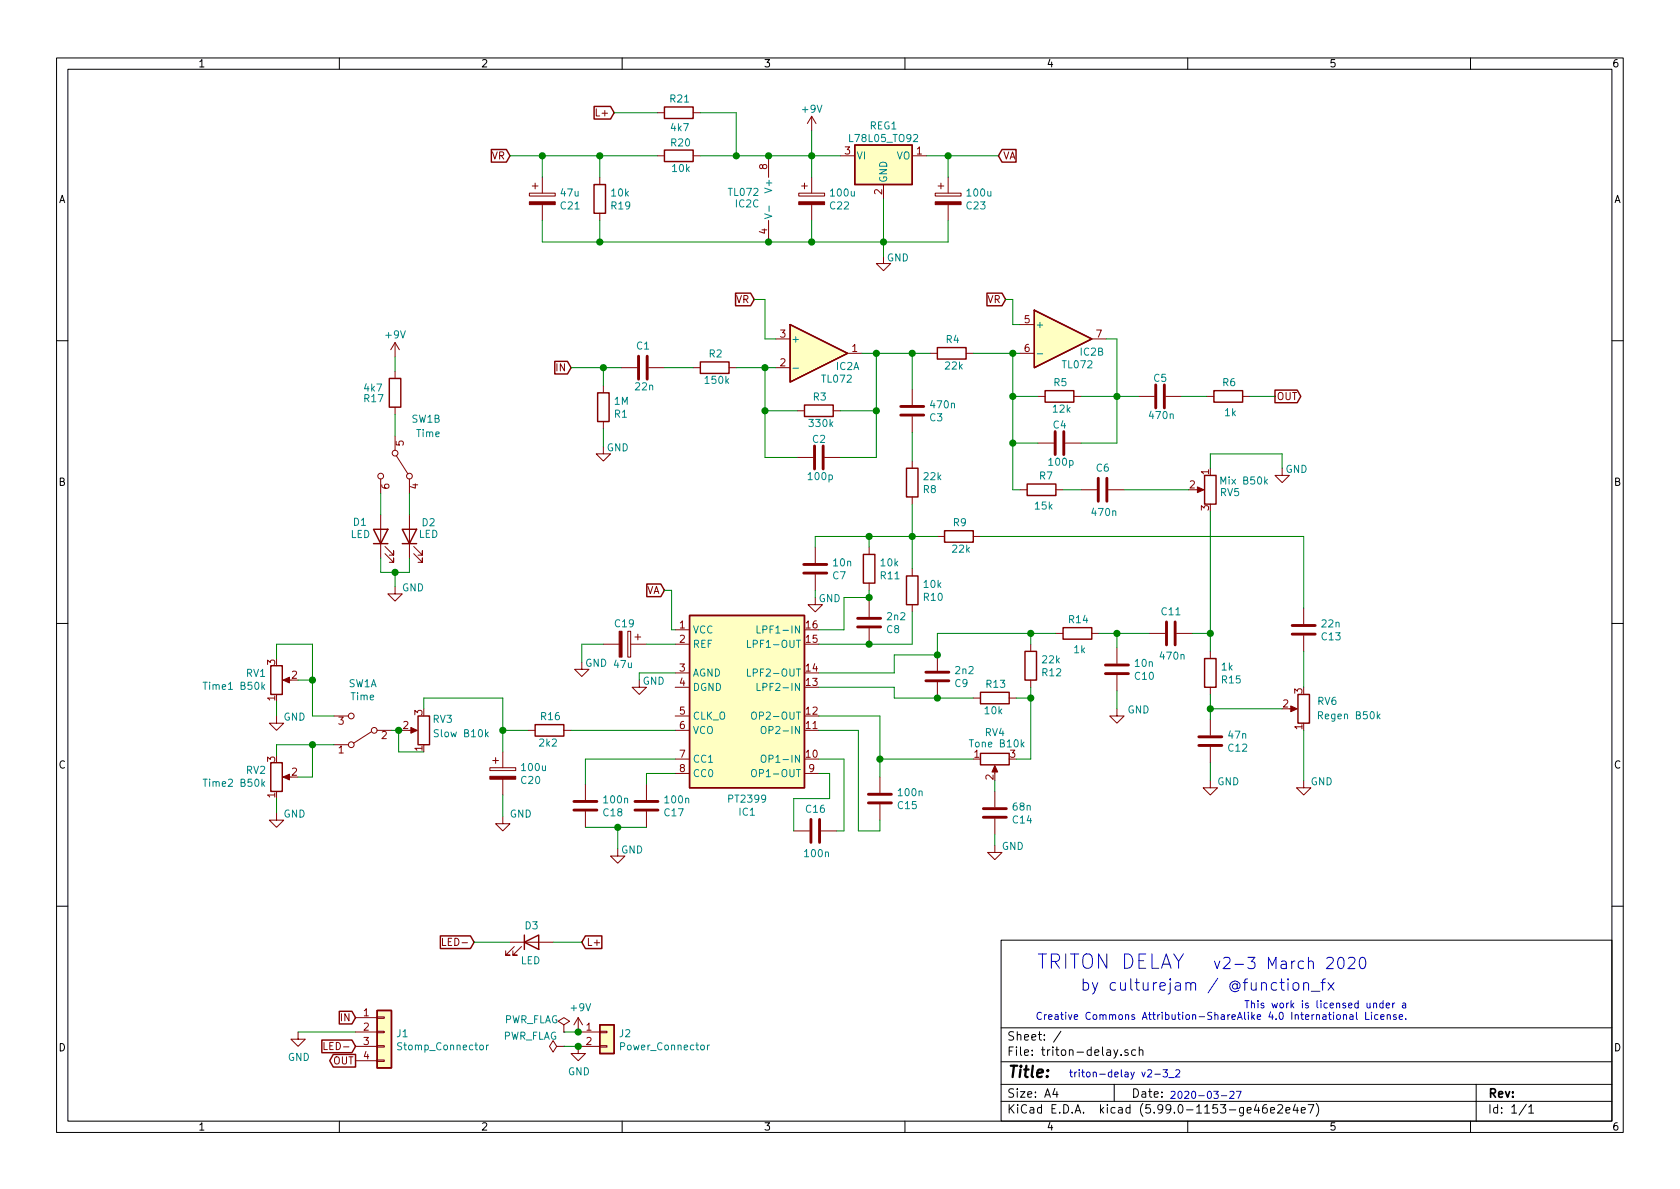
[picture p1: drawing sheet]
<svg xmlns="http://www.w3.org/2000/svg" width="297mm" height="210mm" viewBox="0 0 297 210" stroke-linecap="round" stroke-linejoin="round" font-family="sans-serif">
<g fill="none" stroke="#000" stroke-width=".18">
<path d="M10 10.2h277v190.1h-277zM12 12.2h273v186.1h-273zM60 10.2v2M110 10.2v2M160 10.2v2M210 10.2v2M260 10.2v2M10 60.2h2M285 60.2h2M10 110.2h2M285 110.2h2M10 160.2h2"/>
<path d="M177 166.3h108v32h-108zM285 160.2h2M60 198.3v2M110 198.3v2M160 198.3v2M177 194.8h108M177 191.8h108M177 187.8h108M177 181.8h108M186.5 192.5l-.4 1h1M186.9 193v1M187.6 182.4l-1.3 1.9"/>
<path d="M196.9 185.6l.4 1M197 191.8v3M197.6 185.6l-.5 1.4-.2 .1M198.2 186.5v.1M199.4 185.7l-.3-.1-.2 .2v.3l.5 .1v.4h-.5M200.8 185.7l-.4-.1-.3 .3v.4l.1 .3h.6M201.4 185.8l.2-.2 .4 .1 .1 .9M201.4 185.1v1.5M210 198.3v2M222.1 195.3l-.3 1h.9M222.5 195.8v1M223.9 195.3a.59 .59 0 0 0-.7 .7v.5l.2 .3h.4l.2-.1 .1-.5-.2-.2-.4-.1-.3 .3"/>
<path d="M224.6 196.3l.8-.1-.1-.3-.4-.1-.3 .2 .1 .8h.6M225.9 195.5l.6-.2 .2 .2 .1 .3-.9 1h.9M227.4 196.3l.7-.1-.1-.3-.4-.1-.2 .2v.8h.6M229 195.3l-.4 1h1M229.4 195.8v1M230.1 196.3l.7-.1-.1-.3-.4-.1-.2 .2v.8h.6M231.3 195.3h1l-.7 1.5M232.7 195.1a1.72 1.72 0 0 1 0 2.3M260 198.3v2M261 191.8v6.5M269.9 195.3l-1.3 1.9M270.3 195.8l.4-.5v1.5"/>
<path d="M270.3 196.8h.8"/>
</g>
<g fill="none" stroke="#840000" stroke-width=".51">
<path d="M112.9 63v4.1M114.4 63v4.1M144 78.9v4M145.5 78.9v4M159.3 73.4h4M159.3 71.9h4M186.6 76.3v4.1M188.1 76.3v4.1M204.3 68.1v4M205.9 68.1v4M142.1 99.8h4.1M194.2 84.6v4"/>
<path d="M195.7 84.6v4M142.1 101.3h4.1M151.6 110.9h4.1M151.6 109.3h4.1M163.7 118.9h4.1M195.5 119.1h4M195.5 117.6h4M206.2 110v4M207.8 110v4M228.5 112.1h4M228.5 110.6h4M163.7 120.4h4.1"/>
<path d="M212 131.8h4M212 130.3h4M101.5 143.3h4M101.5 141.7h4M112.3 143.3h4M112.3 141.7h4M143.4 144.9v4.1M144.9 144.9v4.1M153.5 142h4.1M153.5 140.5h4.1M173.9 144.5h4M173.9 143h4"/>
</g>
<g fill="none" stroke="#840000" stroke-width=".18">
<path d="M116.2 19.9h1.3M122.6 19.9h1.2M93.6 34.2h4.6v.5h-4.6zM94.1 32.9h1M94.6 32.4v1M95.9 31.4v2.8M95.9 36.2v2.8M106 31.4v1.2M106 37.7v1.3M116.2 27.6h1.3M122.6 27.6h1.2M135.9 27.6v3.8"/>
<path d="M135.9 39v3.8M141.2 34.2h4.6v.5h-4.6zM141.7 32.9h1M142.2 32.4v1M143.5 20.6l-.8 1.2M143.5 20.6v2.5M143.5 31.4v2.8M143.5 36.2v2.8M143.5 20.6l.8 1.2M148.6 27.6h2.5M156.2 32.6v2.6M161.3 27.6h2.5"/>
<path d="M165.4 34.2h4.5v.5h-4.5zM165.9 32.9h1M166.4 32.4v1M167.6 31.4v2.8M167.6 36.2v2.8M137.2 59.9h2.5M156.2 45.3v1.3h1.3l-1.3 1.3-1.3-1.3h1.3M180.3 57.4h2.6M193 59.9h2.6M69.8 60.6l-.7 1.2M69.8 60.6v2.5M69.8 65.7v1.2"/>
<path d="M69.8 72v1.3M69.8 77.1v2.5M69.8 60.6l.8 1.2M106.7 79v1.3h1.2l-1.2 1.2-1.3-1.2h1.3M106.7 68.2v1.3M106.7 74.5v1.3M109.9 65h2.7M114.7 65h2.8M122.6 65h1.2M128.9 65h1.3M137.2 65h2.5M141 72.6h1.2"/>
<path d="M147.3 72.6h1.3M149.9 62.5h2.5M161.3 68.8v2.8M161.3 73.7v2.7M164.5 62.5h1.2M170.8 62.5h1.3M180.3 62.5h2.6M183.5 70.1h1.3M183.5 78.4h2.8M188.3 78.4h2.8M189.9 70.1h1.2M201.3 70.1h2.8"/>
<path d="M206.1 70.1h2.8M213.4 70.1h1.2M219.7 70.1h1.3M67.3 84.7v2.5M67.3 91.1v7.6M68.1 97.9l1.5 1.5v-.7v.7h-.8M68.1 96.6l1.5 1.6v-.8v.8h-.8M70.1 80.6l2 3.2M72.4 84.7v2.5M72.4 91.1v7.6M73.2 97.9l1.5 1.5v-.7v.7h-.8M73.2 96.6l1.5 1.6v-.8v.8h-.8"/>
<path d="M141 80.9h2.8M144.1 96.8v2.8M145.8 80.9h2.8M153.7 96.8v1.2M161.3 81.5v1.3M161.3 87.9v1.2M165.7 94.9h1.3M172.1 94.9h1.3M180.3 86.6h1.3M186.7 86.6h1.3M191.1 86.6h2.8M196 86.6h2.8"/>
<path d="M211.5 86.6h1M226.7 82.8v1.3h1.3l-1.3 1.2-1.3-1.2h1.3M69.8 103.8v1.2h1.3l-1.3 1.3-1.2-1.3h1.2M102.9 117.1v1.3h1.2l-1.2 1.2-1.3-1.2h1.3M106.7 113.9h2.8M111 111.6h.5v4.6h-.5zM111.5 113.9h2.8M112.3 112.6h1M112.8 112.1v1.1M119.4 111.4h2.5M119.4 113.9h2.5M119.4 119h2.5"/>
<path d="M144.1 105.7v1.2h1.3l-1.3 1.3-1.2-1.3h1.2M144.1 101.6v2.8M153.7 103.1v1.3M153.7 106.3v2.8M153.7 111.1v2.8M161.3 100.6v1.2M161.3 106.9v1.3M165.7 115.8v2.8M182.2 113.9v1.3M186.7 112h1.3M193 112h1.3M197.5 114.5v2.8"/>
<path d="M197.5 119.4v2.8M203.2 112h2.8M208 112h2.8M214 115.2v1.3M230.5 107.6v2.8M230.5 112.4v2.8M48.9 126.6v1.3h1.3l-1.3 1.3-1.3-1.3h1.3M50.4 120.3h1M50.4 137.4h1M59.1 126.6h2.5M59.1 131.7h2.5M65.7 129.4l-3.2 2"/>
<path d="M66.7 129.2h2.5M72.4 129.2h1M86.6 135.8h4.6v.5h-4.6zM87.1 134.5h1M87.6 134v1M88.9 133v2.8M88.9 137.8v2.8M93.3 129.2h1.3M99.7 129.2h1.3M103.5 138.7v2.8M113 120.3v1.2h1.3l-1.3 1.3-1.2-1.3h1.2M114.3 138.7v2.8"/>
<path d="M119.4 129.2h2.5M119.4 121.5h2.5M119.4 126.6h2.5M119.4 134.2h2.5M119.4 136.8h2.5M142.2 129.2h2.6M142.2 136.8h2.6M155.6 137.4v2.8M165.7 120.6v2.8M172.1 123.4h1.3M175.9 135.8v1M175.9 139.9v2.8"/>
<path d="M178.4 123.4h1.3M182.2 120.3v1.2M197.5 125.3v1.3h1.3l-1.3 1.3-1.3-1.3h1.3M214 138v1.3h1.3l-1.3 1.3-1.3-1.3h1.3M214 121.5v1.3M214 127.2v2.8M214 132.1v2.8M228 125.3h1M230.5 138v1.3h1.3l-1.3 1.3-1.3-1.3h1.3M48.9 143.8v1.2h1.3l-1.3 1.3-1.3-1.3h1.3M88.9 144.4v1.3h1.3l-1.3 1.2-1.3-1.2h1.3M103.5 143.5v2.8"/>
<path d="M109.2 150.1v1.3h1.3l-1.3 1.2-1.3-1.2h1.3M114.3 143.5v2.8M140.3 146.9h2.8M145.2 146.9h2.8M155.6 142.2v2.8M175.9 149.5v1.2h1.3l-1.3 1.3-1.3-1.3h1.3M175.9 144.8v2.8M62.9 180h3.8M66.7 179.8h1.2v.3h-1.2zM78.2 165.9v1.3h.6M90.2 166.6h7.6M90.9 167.4l-1.5 1.5h.8h-.8v-.8"/>
<path d="M92.2 167.4l-1.5 1.5h.7h-.7v-.8M102.2 180v2.5h3.8M102.2 180l-.7 1.2M102.2 180l.8 1.2M52.7 182.5v1.3h1.3l-1.3 1.2-1.3-1.2h1.3M57.3 184.3v1.3h.6M62.9 182.5h3.8M62.9 185h3.8M62.9 187.6h3.8M66.7 187.4h1.2v.3h-1.2zM66.7 184.9h1.2v.3h-1.2zM66.7 182.4h1.2v.2h-1.2z"/>
<path d="M98.4 185l-.6-1-.6 1 .6 1 .6-1h1.3M99.7 185h.1M99.7 181.2l1-.6-1-.6-1 .6 1 .6v1.3M99.7 182.5h.1M106 184.9h1.3v.3h-1.3zM106 182.4h1.3v.2h-1.3zM106 185h-3.8v1.3h1.3l-1.3 1.3-1.2-1.3h1.2"/>
<circle cx="67.3" cy="84.2" r=".51"/>
<circle cx="69.9" cy="80.1" r=".51"/>
<circle cx="72.4" cy="84.2" r=".51"/>
<circle cx="62.1" cy="126.6" r=".51"/>
<circle cx="62.1" cy="131.7" r=".51"/>
<circle cx="66.2" cy="129.2" r=".51"/>
</g>
<g fill="none" stroke="#840000" stroke-width=".25">
<path d="M105 18.8h2.9l.7 1.1-.7 1.2h-2.9zM117.5 18.9h5.1v2h-5.1zM86.9 26.4h2.6l.7 1.2-.7 1.1h-2.6zM105 32.6h2.1v5.1h-2.1zM117.5 26.5h5.1v2.1h-5.1zM151.1 25.6h10.2v7h-10.2zM177.2 26.4h2.4v2.3h-2.4l-.7-1.1zM130.1 51.8h2.6l.6 1.2-.6 1.1h-2.6zM139.7 57.4l10.2 5.1-10.2 5.1zM174.5 51.8h2.7l.6 1.2-.6 1.1h-2.7zM182.9 54.9l10.1 5-10.1 5.1zM68.8 66.9h2.1v5.1h-2.1z"/>
<path d="M98.1 63.9h2.2l.7 1.1-.7 1.1h-2.2zM105.7 69.5h2v5h-2zM123.8 64h5.1v2h-5.1zM142.2 71.6h5.1v2.1h-5.1zM165.7 61.5h5.1v2h-5.1zM184.8 69.1h5.1v2h-5.1zM214.6 69.1h5.1v2h-5.1zM225.4 69h4l.6 1.1-.6 1.1h-4zM66 93.6h2.6l-1.3 2.5zM66 96.1h2.6M71.1 93.6h2.6l-1.3 2.5zM71.1 96.1h2.6"/>
<path d="M152.7 98h2v5.1h-2zM160.3 82.8h2v5.1h-2zM167 93.8h5.1v2.1h-5.1zM181.6 85.6h5.1v2h-5.1zM213 84.1h2v5h-2zM47.9 117.7h2v5.1h-2zM114.4 103.3h2.4l.7 1.1-.7 1.1h-2.4zM121.9 108.8h20.3v30.5h-20.3zM160.3 101.8h2v5.1h-2zM181.2 115.2h2.1v5.1h-2.1zM188 111h5v2h-5zM213 116.5h2v5h-2z"/>
<path d="M47.9 134.9h2v5h-2zM73.9 126.6h2v5.1h-2zM94.6 128.1h5.1v2.1h-5.1zM173.4 122.4h5v2.1h-5zM173.4 133.2h5v2h-5zM229.5 122.8h2v5.1h-2zM60 178.8h2.2l.7 1.2-.7 1.1h-2.2zM66.7 178.7h2.5v10.1h-2.5zM77.9 165.5h5.3l.6 1.1-.6 1.1h-5.3zM92.7 166.6l2.5-1.3v2.6zM92.7 165.3v2.6M103.5 165.5h2.9v2.2h-2.9l-.6-1.1z"/>
<path d="M56.9 183.9h5.3l.7 1.1-.7 1.2h-5.3zM58.9 186.5h4v2.2h-4l-.6-1.1zM106 181.2h2.6v5.1h-2.6z"/>
</g>
<g fill="#840000" stroke="#840000" stroke-width=".18">
<path d="M211.7 86.1l1.2 .5-1.2 .5z"/>
<path d="M86.6 137.3h4.6v.5h-4.6z"/>
<path d="M93.6 35.7h4.6v.5h-4.6z"/>
<path d="M141.2 35.7h4.6v.5h-4.6z"/>
<path d="M50 120.3l1.2-.5v1z"/>
<path d="M50 137.4l1.2-.5v1z"/>
<path d="M109.5 111.6h.5v4.6h-.5z"/>
<path d="M72.6 128.6l1.2 .6-1.2 .5z"/>
<path d="M165.4 35.7h4.5v.5h-4.5z"/>
<path d="M175.9 135.4l.5 1.1h-1z"/>
<path d="M228.2 124.8l1.2 .5-1.2 .6z"/>
</g>
<g fill="none" stroke="#008484" stroke-width=".18">
<path d="M135.2 37.8l1.3 .4-1.3 .5M136 36.4v1M140.2 65.1h1M183.4 62.6h1M223.7 85.1l.4 .5M224.1 84.8l-.5 .4M132.2 118.3v1.3h.6M132.2 113.2v1.3h.6M133.9 110.7v1.2h.6M46.4 121.4l.4 .5M46.4 138.6l.4 .5M46.8 121.1l-.5 .4"/>
<path d="M46.8 138.2l-.5 .5M86 129.8l.3 .5M86.3 129.4l-.5 .5M132.9 126.1l.3-.2a.43 .43 0 0 1 .5 .4v.5a.42 .42 0 0 1-.4 .4 .42 .42 0 0 1-.4-.4zM132.9 136.3l.3-.2a.43 .43 0 0 1 .5 .4v.4a.42 .42 0 0 1-.4 .5 .42 .42 0 0 1-.4-.5zM133.9 120.8v1.3h.6M134.6 133.7l.3-.2a.43 .43 0 0 1 .5 .5v.4a.42 .42 0 0 1-.4 .4 .42 .42 0 0 1-.4-.4zM134.6 128.6l.3-.1a.43 .43 0 0 1 .5 .4v.4a.42 .42 0 0 1-.4 .4 .42 .42 0 0 1-.4-.4zM180.7 131.6l.4 .5M181.1 131.2l-.5 .5M243.6 126.6l.4 .5M244 126.3l-.5 .5"/>
<path d="M86 184.8v.9M86.4 184.8l-.4 .2M125.1 184.8v.9M125.4 184.8l-.3 .2"/>
</g>
<g fill="#ffffc2" stroke="#ffffc2" stroke-width=".18">
<path d="M106 181.2h2.6v5.1h-2.6z"/>
<path d="M66.7 178.7h2.5v10.1h-2.5z"/>
<path d="M121.9 108.8h20.3v30.5h-20.3z"/>
<path d="M151.1 25.6h10.2v7h-10.2z"/>
<path d="M182.9 54.9l10.1 5-10.1 5.1z"/>
<path d="M139.7 57.4l10.2 5.1-10.2 5.1z"/>
</g>
<g fill="none" stroke="#0000c2" stroke-width=".18">
<path d="M184.1 179.1a.6 .6 0 0 0-.8 .4 .6 .6 0 0 0 .6 .8l.2-.1M184.7 179.4v.9M185 179.4l-.3 .3M185.4 179.9l.6-.2-.1-.2-.3-.1-.2 .2 .1 .6h.4M186.6 179.5h.4l.1 .8M187.1 179.7l-.4 .1-.2 .2 .2 .3 .4-.1M187.5 179.4h.5M187.7 179v1.1l.3 .2M188.4 179v.1M188.4 179.4v.9M188.9 179.4l.3 .9 .3-.9M189.9 179.9l.6-.2v-.2l-.4-.1-.2 .2 .1 .6h.5"/>
<path d="M191.5 173.9l.6-.1 .4 .3v.6l-.2 .3-.2 .1-.6-.1M191.5 173.1v2M193.1 173.8l.5 1.3M194.1 173.8l-.7 1.8-.3 .2M197.3 173.9l-.6-.1-.4 .3v.6l.2 .3 .2 .1 .6-.1M214.7 170l.5 1.3 .5-1.3M216.3 169.5l.3-.2h.5a.54 .54 0 0 1 .3 .8l-1.1 1.2h1.2M218.4 170.5h1.5M220.1 177h.7M220.5 177v1.2M221.3 177.5l.1-.1h.4v.8M221.3 177v1.2"/>
<path d="M222.4 177v.1M222.4 177.4v.8M223.4 177.4h-.3l-.1 .2v.1l.4 .2v.3h-.4M233.6 173.8h.7M234.3 173.1l-.4 .1v.2v1.7M234.8 173.8l1.1 1.3M235.9 173.8l-1.1 1.3M245.3 179.5l.2-.1 .3 .1v.8M246.8 179.5l-.3-.1-.1 .2v.2l.4 .1v.3h-.4M247.4 179.9l.6-.2-.1-.2-.3-.1-.2 .2 .1 .6h.4M248 177.4h.5v.8M248.5 177.7h-.4l-.2 .2 .2 .3h.4"/>
<path d="M189.1 189.6h.5M189.3 189.2v1.1l.3 .1M190 189.6v.8M190.4 189.6l-.4 .2M190.8 189.2v.1M190.8 189.6v.8M191.2 189.6h.5M191.4 189.2v1.1l.3 .1M192.2 189.6h.3l.3 .2v.4l-.3 .2h-.3l-.1-.2zM207.1 193.1l.4-.1 .3 .3-.8 .9h.8M207.9 189.3l.5-.1 .2 .3-.8 .9h.8M208.4 193.1l.2-.1a.68 .68 0 0 1 .4 .6 .68 .68 0 0 1-.4 .6l-.2-.1-.1-.3z"/>
<path d="M209.5 193.1l.5-.1 .2 .3-.8 .9h.8M248.5 180.2v.1"/>
</g>
<g fill="none" stroke="#008400" stroke-width=".18">
<path d="M108.6 19.9h7.6M123.8 19.9h6.4v7.7M90.2 27.6h26M95.9 39v3.8h71.7v-3.8M95.9 27.6v3.8M106 27.6v3.8M106 39v3.8M123.8 27.6h24.8M143.5 23.1v8.3M143.5 39v3.8M156.2 35.2v10.1M163.8 27.6h12.7"/>
<path d="M167.6 27.6v3.8M133.3 53h2v6.9h1.9M177.8 53h1.3v4.4h1.2M195.6 59.9h1.9v18.5h-6.4M69.8 63.1v2.6M69.8 73.3v3.8M101 65h8.9M106.7 65v3.2M106.7 75.8v3.2M117.5 65h5.1M130.2 65h7M135.3 72.6h5.7"/>
<path d="M135.3 65v15.9h5.7M148.6 72.6h6.3M152.4 62.5h12.1M154.9 62.5v18.4h-6.3M161.3 62.5v6.3M161.3 76.4v5.1M172.1 62.5h8.2M179.1 62.5v24.1h1.2M179.1 78.4h4.4M179.1 70.1h4.4M191.1 70.1h10.2M208.9 70.1h4.5"/>
<path d="M221 70.1h4.4M67.3 98.7v2.5h5.1v-2.5M67.3 87.2v3.9M72.4 87.2v3.9M153.7 94.9v1.9M161.3 89.1v11.5M165.7 94.9h-21.6v1.9M173.4 94.9h57.1v12.7M188 86.6h3.1M198.8 86.6h11.4M214 82.8v-2.5h12.7v2.5M214 90.4v24.8"/>
<path d="M48.9 116.5v-2.6h6.3v12.7h3.9M69.8 101.2v2.6M106.7 113.9h-3.8v3.2M114.3 113.9h5.1M117.5 104.4h1.2v7h.7M119.4 119h-6.4v1.3M144.1 104.4v1.3M153.7 105.7h-4.5v5.7h-4.4M153.7 104.4v1.9M161.3 108.2v5.7h-16.5M182.2 112v1.9M186.7 112h-21v3.8h-7.6v3.2h-13.3"/>
<path d="M194.3 112h8.9M197.5 112v2.5M210.8 112h3.2M230.5 115.2v6.3M48.9 124.1v2.5M52.7 120.3h2.5M55.2 131.7v5.7h-2.5M59.1 131.7h-10.2v1.9M69.2 129.2h1.9M70.5 129.2v3.8h4.4M74.9 125.3v-1.9h14v9.6M88.9 129.2h4.4"/>
<path d="M101 129.2h18.4M119.4 134.2h-15.9v4.5M119.4 136.8h-5.1v1.9M144.8 126.6h10.8v10.8M144.8 129.2h7v17.7h3.8v-1.9M144.8 134.2h4.4v12.7h-1.2M144.8 121.5h13.3v1.9h14M144.8 136.8h1.9v4.4h-6.4v5.7M155.6 134.2h16.5M175.9 138v1.9M179.7 123.4h2.5M182.2 121.5v12.7h-2.5"/>
<path d="M197.5 122.2v3.1M214 122.8v4.4M214 134.9v3.1M214 125.3h12.7M230.5 129.2v8.8M48.9 141.2v2.6M88.9 140.6v3.8M103.5 146.3h10.8M109.2 146.3v3.8M175.9 147.6v1.9M83.8 166.6h6.4M97.8 166.6h5.1"/>
<path d="M52.7 182.5h10.2M99.7 182.5h2.5M99.7 185h2.5"/>
</g>
<g fill="#008400" stroke="#008400" stroke-width=".25">
<circle cx="197.5" cy="112" r=".51"/>
<circle cx="182.2" cy="112" r=".51"/>
<circle cx="182.2" cy="123.4" r=".51"/>
<circle cx="214" cy="125.3" r=".51"/>
<circle cx="155.6" cy="134.2" r=".51"/>
<circle cx="165.7" cy="123.4" r=".51"/>
<circle cx="165.7" cy="115.8" r=".51"/>
<circle cx="153.7" cy="105.7" r=".51"/>
<circle cx="153.7" cy="113.9" r=".51"/>
<circle cx="109.2" cy="146.3" r=".51"/>
<circle cx="102.2" cy="185" r=".51"/>
<circle cx="102.2" cy="182.5" r=".51"/>
<circle cx="214" cy="112" r=".51"/>
<circle cx="179.1" cy="62.5" r=".51"/>
<circle cx="197.5" cy="70.1" r=".51"/>
<circle cx="69.9" cy="101.2" r=".51"/>
<circle cx="55.2" cy="131.7" r=".51"/>
<circle cx="55.2" cy="120.3" r=".51"/>
<circle cx="70.5" cy="129.2" r=".51"/>
<circle cx="88.9" cy="129.2" r=".51"/>
<circle cx="135.3" cy="72.6" r=".51"/>
<circle cx="135.3" cy="65" r=".51"/>
<circle cx="106.7" cy="65" r=".51"/>
<circle cx="143.5" cy="42.8" r=".51"/>
<circle cx="135.9" cy="42.8" r=".51"/>
<circle cx="106" cy="27.6" r=".51"/>
<circle cx="106" cy="42.8" r=".51"/>
<circle cx="156.2" cy="42.8" r=".51"/>
<circle cx="95.9" cy="27.6" r=".51"/>
<circle cx="130.2" cy="27.6" r=".51"/>
<circle cx="143.5" cy="27.6" r=".51"/>
<circle cx="135.9" cy="27.6" r=".51"/>
<circle cx="154.9" cy="62.5" r=".51"/>
<circle cx="161.3" cy="62.5" r=".51"/>
<circle cx="167.6" cy="27.6" r=".51"/>
<circle cx="179.1" cy="78.4" r=".51"/>
<circle cx="179.1" cy="70.1" r=".51"/>
<circle cx="154.9" cy="72.6" r=".51"/>
<circle cx="161.3" cy="94.9" r=".51"/>
<circle cx="153.7" cy="94.9" r=".51"/>
</g>
<text font-size="3.5" fill="#0000c2" x="183.4" y="171.3">TRITON DELAY</text>
<g font-size="2.8" fill="#0000c2">
<text x="220.3" y="171.4">v2-3 March 2020</text>
<text x="197.9" y="175.2">by culturejam / @function_fx</text>
</g>
<text font-size="2.8" x="178" y="190.6">Title:</text>
<g font-size="2.1">
<text x="178" y="184">Sheet: /</text>
<text x="178" y="186.7">File: triton-delay.sch</text>
<text x="178" y="196.9">KiCad E.D.A. kicad (5.99.0-1153-ge46e2e4e7)</text>
<text x="178" y="194.1">Size: A4</text>
<text x="200" y="194.1">Date:</text>
<text x="263" y="194.1">Rev:</text>
<text x="263" y="196.9">Id: 1/1</text>
</g>
<g font-size="1.8">
<text x="35" y="11.9">1</text>
<text x="85" y="11.9">2</text>
<text x="135" y="11.9">3</text>
<text x="185" y="11.9">4</text>
<text x="235" y="11.9">5</text>
<text x="285" y="11.9">6</text>
<text x="10.3" y="35.9">A</text>
<text x="285.3" y="35.9">A</text>
<text x="10.3" y="85.9">B</text>
<text x="285.3" y="85.9">B</text>
<text x="10.3" y="135.9">C</text>
<text x="285.3" y="135.9">C</text>
<text x="10.3" y="185.9">D</text>
<text x="285.3" y="185.9">D</text>
<text x="35" y="199.9">1</text>
<text x="85" y="199.9">2</text>
<text x="135" y="199.9">3</text>
<text x="185" y="199.9">4</text>
<text x="235" y="199.9">5</text>
<text x="285" y="199.9">6</text>
</g>
<g font-size="1.8" fill="#840000">
<text x="105.7" y="20.6">L+</text>
<text x="86.9" y="28.2">VR</text>
<text x="135.6" y="30" transform="rotate(-90 135.6 30)">8</text>
<text x="149.4" y="27.3">3</text>
<text x="162.1" y="27.3">1</text>
<text x="177.3" y="28.2">VA</text>
<text x="156" y="34.4" transform="rotate(-90 156 34.4)">2</text>
<text x="135.6" y="41.4" transform="rotate(-90 135.6 41.4)">4</text>
<text x="130.1" y="53.6">VR</text>
<text x="174.6" y="53.6">VR</text>
<text x="137.9" y="59.7">3</text>
<text x="181.1" y="57.1">5</text>
<text x="193.8" y="59.7">7</text>
<text x="98.4" y="65.7">IN</text>
<text x="137.9" y="64.8">2</text>
<text x="150.6" y="62.2">1</text>
<text x="181.1" y="62.2">6</text>
<text x="225.7" y="70.7">OUT</text>
<text x="71.4" y="78.8" transform="rotate(-90 71.4 78.8)">5</text>
<text x="213.7" y="83.9" transform="rotate(-90 213.7 83.9)">1</text>
<text x="68.8" y="86.5" transform="rotate(-90 68.8 86.5)">6</text>
<text x="73.9" y="86.5" transform="rotate(-90 73.9 86.5)">4</text>
<text x="210.3" y="86.4">2</text>
<text x="213.7" y="90.3" transform="rotate(-90 213.7 90.3)">3</text>
<text x="114.2" y="105">VA</text>
<text x="120.2" y="111.1">1</text>
<text x="120.2" y="113.7">2</text>
<text x="142.5" y="113.7">15</text>
<text x="142.5" y="111.1">16</text>
<text x="48.6" y="117.6" transform="rotate(-90 48.6 117.6)">3</text>
<text x="120.2" y="118.7">3</text>
<text x="142.5" y="118.7">14</text>
<text x="48.6" y="123.9" transform="rotate(-90 48.6 123.9)">1</text>
<text x="51.6" y="120">2</text>
<text x="120.2" y="121.3">4</text>
<text x="142.5" y="121.3">13</text>
<text x="226.8" y="125.1">2</text>
<text x="230.3" y="122.7" transform="rotate(-90 230.3 122.7)">3</text>
<text x="59.8" y="128.1">3</text>
<text x="67.5" y="130.7">2</text>
<text x="71.3" y="128.9">2</text>
<text x="74.7" y="126.5" transform="rotate(-90 74.7 126.5)">3</text>
<text x="120.2" y="126.4">5</text>
<text x="120.2" y="128.9">6</text>
<text x="142.5" y="128.9">11</text>
<text x="142.5" y="126.4">12</text>
<text x="230.3" y="129" transform="rotate(-90 230.3 129)">1</text>
<text x="48.6" y="134.7" transform="rotate(-90 48.6 134.7)">3</text>
<text x="51.6" y="137.2">2</text>
<text x="59.8" y="133.2">1</text>
<text x="74.7" y="132.8" transform="rotate(-90 74.7 132.8)">1</text>
<text x="120.2" y="134">7</text>
<text x="120.2" y="136.5">8</text>
<text x="142.5" y="134">10</text>
<text x="143" y="136.5">9</text>
<text x="172.2" y="134">1</text>
<text x="175.6" y="137.9" transform="rotate(-90 175.6 137.9)">2</text>
<text x="178.6" y="134">3</text>
<text x="48.6" y="141.1" transform="rotate(-90 48.6 141.1)">1</text>
<text x="78.9" y="167.3">LED-</text>
<text x="103.7" y="167.3">L+</text>
<text x="64.3" y="179.7">1</text>
<text x="58" y="185.7">LED-</text>
<text x="60.3" y="180.6">IN</text>
<text x="64.3" y="182.2">2</text>
<text x="64.3" y="184.8">3</text>
<text x="103.6" y="182.2">1</text>
<text x="103.6" y="184.8">2</text>
<text x="58.9" y="188.2">OUT</text>
<text x="64.3" y="187.3">4</text>
</g>
<g font-size="1.8" fill="#008484">
<text x="118.5" y="18.1">R21</text>
<text x="118.7" y="23.2">4k7</text>
<text x="141.9" y="19.9">+9V</text>
<text x="153.8" y="22.9">REG1</text>
<text x="118.7" y="25.9">R20</text>
<text x="150.5" y="25.1">L78L05_TO92</text>
<text x="151.4" y="28.2">VI</text>
<text x="158.5" y="28.2">VO</text>
<text x="99.2" y="34.7">47u</text>
<text x="108.1" y="34.7">10k</text>
<text x="118.9" y="30.4">10k</text>
<text x="128.9" y="34.6">TL072</text>
<text x="136.5" y="33.7" transform="rotate(-90 136.5 33.7)">V+</text>
<text x="147" y="34.7">100u</text>
<text x="156.8" y="32.4" transform="rotate(-90 156.8 32.4)">GND</text>
<text x="171.1" y="34.7">100u</text>
<text x="99.2" y="37">C21</text>
<text x="108.1" y="37">R19</text>
<text x="130.1" y="36.7">IC2C</text>
<text x="146.8" y="37">C22</text>
<text x="170.9" y="37">C23</text>
<text x="156.8" y="46.2">GND</text>
<text x="68.3" y="59.8">+9V</text>
<text x="183" y="58">+</text>
<text x="112.6" y="61.8">C1</text>
<text x="125.4" y="63.2">R2</text>
<text x="139.8" y="60.6">+</text>
<text x="147.8" y="65.4">IC2A</text>
<text x="167.2" y="65.3">22k</text>
<text x="167.3" y="60.7">R4</text>
<text x="187.9" y="65.1">TL072</text>
<text x="191" y="62.9">IC2B</text>
<text x="64.4" y="71.1">R17</text>
<text x="64.5" y="69.2">4k7</text>
<text x="108.6" y="71.6">1M</text>
<text x="112.4" y="69">22n</text>
<text x="124.8" y="67.9">150k</text>
<text x="143.8" y="70.8">R3</text>
<text x="145.4" y="67.7">TL072</text>
<text x="186.3" y="68.3">R5</text>
<text x="204" y="67.5">C5</text>
<text x="216.2" y="68.3">R6</text>
<text x="72.8" y="74.7">SW1B</text>
<text x="73.7" y="77.3">Time</text>
<text x="108.6" y="73.9">R1</text>
<text x="143.2" y="75.5">330k</text>
<text x="164.4" y="74.5">C3</text>
<text x="164.7" y="72.2">470n</text>
<text x="186.2" y="75.8">C4</text>
<text x="186.2" y="72.9">12k</text>
<text x="203.3" y="74.1">470n</text>
<text x="216.6" y="73.6">1k</text>
<text x="107.3" y="79.8">GND</text>
<text x="143.7" y="78.3">C2</text>
<text x="185.6" y="82.3">100p</text>
<text x="193.8" y="83.4">C6</text>
<text x="227.3" y="83.6">GND</text>
<text x="143" y="84.9">100p</text>
<text x="163.3" y="87.2">R8</text>
<text x="163.4" y="84.9">22k</text>
<text x="183.8" y="84.8">R7</text>
<text x="215.7" y="87.7">RV5</text>
<text x="216.1" y="85.7">Mix B50k</text>
<text x="62" y="95.1">LED</text>
<text x="62.5" y="93">D1</text>
<text x="74" y="95.1">LED</text>
<text x="74.6" y="93">D2</text>
<text x="168.6" y="93">R9</text>
<text x="183.1" y="90.1">15k</text>
<text x="193.2" y="91.2">470n</text>
<text x="147.4" y="100.1">10n</text>
<text x="155.8" y="100.1">10k</text>
<text x="168.5" y="97.7">22k</text>
<text x="71.1" y="104.6">GND</text>
<text x="144.7" y="106.5">GND</text>
<text x="147.3" y="102.4">C7</text>
<text x="155.7" y="102.4">R11</text>
<text x="163.4" y="106.2">R10</text>
<text x="163.4" y="104">10k</text>
<text x="108.8" y="110.9">C19</text>
<text x="122.4" y="112">VCC</text>
<text x="135" y="112">LPF1-IN</text>
<text x="156.8" y="112">C8</text>
<text x="156.9" y="109.7">2n2</text>
<text x="189" y="110.2">R14</text>
<text x="205.4" y="108.8">C11</text>
<text x="233.7" y="113.2">C13</text>
<text x="233.8" y="110.9">22n</text>
<text x="43.5" y="119.7">RV1</text>
<text x="103.4" y="117.9">GND</text>
<text x="108.6" y="118.1">47u</text>
<text x="122.4" y="114.5">REF</text>
<text x="122.4" y="119.6">AGND</text>
<text x="133.1" y="119.6">LPF2-OUT</text>
<text x="133.1" y="114.5">LPF1-OUT</text>
<text x="169" y="119.2">2n2</text>
<text x="184.3" y="119.6">R12</text>
<text x="184.3" y="117.3">22k</text>
<text x="189.9" y="115.5">1k</text>
<text x="200.7" y="117.9">10n</text>
<text x="205.2" y="116.6">470n</text>
<text x="216" y="118.6">1k</text>
<text x="36.5" y="122">Time1 B50k</text>
<text x="61.6" y="121.5">SW1A</text>
<text x="62.1" y="123.8">Time</text>
<text x="113.6" y="121.1">GND</text>
<text x="122.4" y="122.2">DGND</text>
<text x="135" y="122.2">LPF2-IN</text>
<text x="168.8" y="121.5">C9</text>
<text x="174.4" y="121.6">R13</text>
<text x="200.7" y="120.2">C10</text>
<text x="216.1" y="120.8">R15</text>
<text x="233" y="124.6">RV6</text>
<text x="50.1" y="127.4">GND</text>
<text x="76.5" y="127.8">RV3</text>
<text x="77.1" y="130.4">Slow B10k</text>
<text x="95.7" y="127.3">R16</text>
<text x="122.4" y="127.2">CLK_O</text>
<text x="122.4" y="129.8">VCO</text>
<text x="133.9" y="127.2">OP2-OUT</text>
<text x="135.8" y="129.8">OP2-IN</text>
<text x="174.2" y="126.3">10k</text>
<text x="174.2" y="130.2">RV4</text>
<text x="199.3" y="126.1">GND</text>
<text x="217.3" y="130.6">47n</text>
<text x="233.5" y="127.2">Regen B50k</text>
<text x="43.5" y="136.8">RV2</text>
<text x="92.3" y="136.3">100u</text>
<text x="95.4" y="132">2k2</text>
<text x="122.4" y="134.9">CC1</text>
<text x="122.4" y="137.4">CC0</text>
<text x="133.9" y="137.4">OP1-OUT</text>
<text x="135.8" y="134.9">OP1-IN</text>
<text x="171.8" y="132.1">Tone B10k</text>
<text x="217.2" y="132.9">C12</text>
<text x="36.5" y="139.1">Time2 B50k</text>
<text x="92.2" y="138.6">C20</text>
<text x="106.9" y="142.1">100n</text>
<text x="117.7" y="142.1">100n</text>
<text x="129" y="141.9">PT2399</text>
<text x="142.5" y="143.7">C16</text>
<text x="158.8" y="143.1">C15</text>
<text x="158.9" y="140.8">100n</text>
<text x="179.2" y="143.3">68n</text>
<text x="215.2" y="138.8">GND</text>
<text x="231.7" y="138.8">GND</text>
<text x="50.1" y="144.6">GND</text>
<text x="90.1" y="144.6">GND</text>
<text x="106.7" y="144.3">C18</text>
<text x="117.5" y="144.3">C17</text>
<text x="130.7" y="144.2">IC1</text>
<text x="179.1" y="145.6">C14</text>
<text x="109.8" y="150.9">GND</text>
<text x="142.4" y="151.6">100n</text>
<text x="177.1" y="150.3">GND</text>
<text x="92.8" y="164.3">D3</text>
<text x="92" y="170.5">LED</text>
<text x="101" y="178.8">+9V</text>
<text x="70.2" y="183.4">J1</text>
<text x="70.6" y="185.7">Stomp_Connector</text>
<text x="88.8" y="183.8">PWR_FLAG</text>
<text x="89" y="180.9">PWR_FLAG</text>
<text x="109.5" y="183.4">J2</text>
<text x="109.9" y="185.7">Power_Connector</text>
<text x="50.9" y="187.6">GND</text>
<text x="100.4" y="190.1">GND</text>
</g>
<g font-size="1.8" fill="#0000c2">
<text x="224.2" y="178.3">This work is licensed under a</text>
<text x="191.9" y="180.3">Creative Commons Attribution-ShareAlike 4.0 International License.</text>
<text x="193.3" y="190.5">triton-delay v2-3_2</text>
<text x="210.7" y="194.3">2020-03-27</text>
</g>
</svg>
